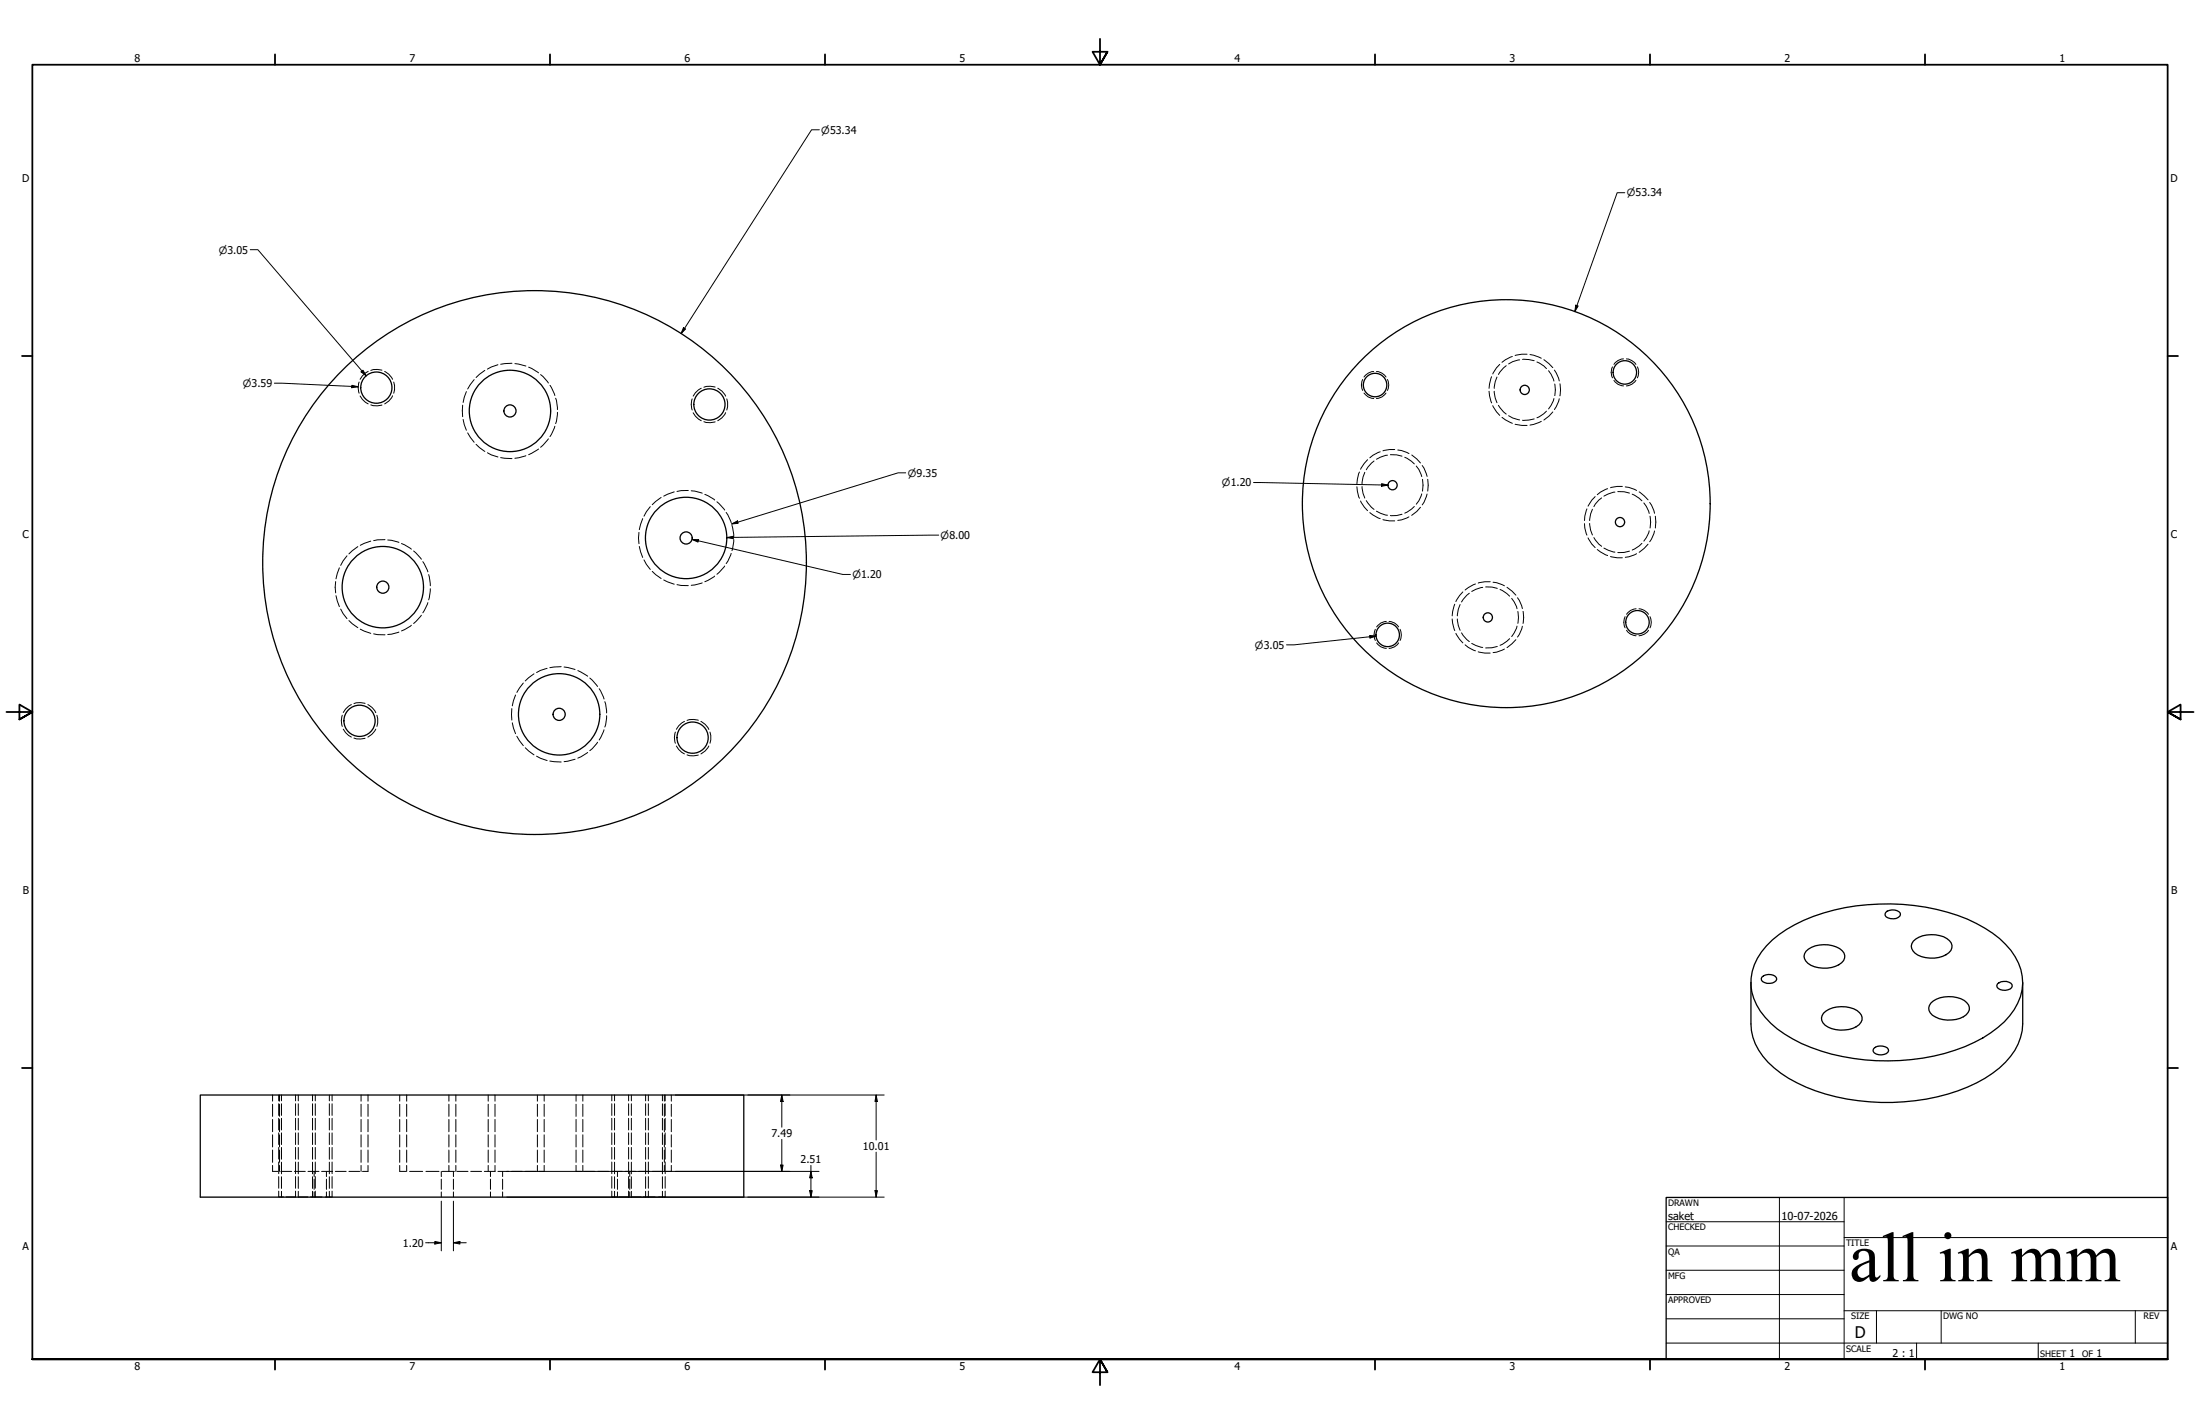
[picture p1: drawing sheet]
<svg xmlns="http://www.w3.org/2000/svg" width="864mm" height="559mm" viewBox="0 0 864 559" stroke-linecap="round" stroke-linejoin="round" font-family="sans-serif">
<!-- layer: Visible (ANSI) -->
<g fill="none" stroke="#000" stroke-width=".51">
<path d="M740.2 358.1a4.1 4.1 0 0 1 5.7 .2 2.62 2.62 0 0 1-3.7 2.2 1.77 1.77 0 0 1-2-2.4zM693.4 371.2a53.6 53.6 0 0 1 26.6-14.1 85.1 85.1 0 0 1 55.8 5.3 32 32 0 0 1 17.5 18.2 20.5 20.5 0 0 1-6.5 20.4 58.8 58.8 0 0 1-32 14.2 83.4 83.4 0 0 1-51-7.5 29.9 29.9 0 0 1-16.2-18.6 20.3 20.3 0 0 1 5.8-17.9zM709 373.3a11.5 11.5 0 0 1 14.1-.2 3.3 3.3 0 0 1-1.3 5.5 12.1 12.1 0 0 1-12.1-.6 3.2 3.2 0 0 1-.7-4.7zM751.1 369.3a11.5 11.5 0 0 1 14.1-.2 3.3 3.3 0 0 1-1.3 5.5 12.1 12.1 0 0 1-12.1-.5 3.2 3.2 0 0 1-.7-4.8zM687.3 385.5v16.3a24.6 24.6 0 0 0 11.8 19.4 72.6 72.6 0 0 0 39.3 11.4 78.1 78.1 0 0 0 40.7-9.4 28 28 0 0 0 14.7-18.8l.2-18.9M691.6 383.4a4.1 4.1 0 0 1 5.8 .3 1.73 1.73 0 0 1-1.7 2.1 3.9 3.9 0 0 1-4.2-1.2zM715.8 397.6a11.4 11.4 0 0 1 14.1-.2 3.3 3.3 0 0 1-1.2 5.5 12.3 12.3 0 0 1-12.2-.6 3.2 3.2 0 0 1-.7-4.7zM757.9 393.6a11.4 11.4 0 0 1 14.1-.2 3.3 3.3 0 0 1-1.2 5.6 11.6 11.6 0 0 1-13.1-1.5 2.94 2.94 0 0 1 .2-3.9zM784.1 386.1a4.2 4.2 0 0 1 5.7 .3 1.67 1.67 0 0 1-1.6 2 3.1 3.1 0 0 1-4.4-1.7zM735.5 411.5a4.1 4.1 0 0 1 5.7 .2 1.67 1.67 0 0 1-1.6 2.1 3.1 3.1 0 0 1-4.3-1.7zM78.6 429.7h213.4v40.1h-213.4z"/>
<circle cx="147.7" cy="152.1" r="6.1"/>
<circle cx="278.5" cy="158.7" r="6.1"/>
<circle cx="539.8" cy="151.1" r="4.6"/>
<circle cx="598.5" cy="153" r="1.81"/>
<circle cx="637.8" cy="146.1" r="4.6"/>
<circle cx="200.2" cy="161.3" r="16"/>
<circle cx="200.2" cy="161.3" r="2.38"/>
<circle cx="546.6" cy="190.4" r="1.81"/>
<circle cx="591.3" cy="197.6" r="80.1"/>
<circle cx="269.3" cy="211.1" r="16"/>
<circle cx="269.3" cy="211.1" r="2.38"/>
<circle cx="635.9" cy="204.9" r="1.81"/>
<circle cx="150.3" cy="230.4" r="16"/>
<circle cx="150.3" cy="230.4" r="2.38"/>
<circle cx="209.8" cy="220.8" r="106.7"/>
<circle cx="544.7" cy="249.1" r="4.6"/>
<circle cx="584" cy="242.3" r="1.81"/>
<circle cx="642.8" cy="244.2" r="4.6"/>
<circle cx="141.1" cy="282.9" r="6.1"/>
<circle cx="219.5" cy="280.3" r="16"/>
<circle cx="219.5" cy="280.3" r="2.38"/>
<circle cx="271.9" cy="289.5" r="6.1"/>
</g>
<!-- layer: Hidden (ANSI) -->
<g fill="none" stroke="#000" stroke-width=".39">
<path d="M586.5 153.5l.4 2.6 .7 2M587.6 148l-.7 1.8-.4 2.6M588.2 159.1l2 2.6 1 .8M591.2 143.5l-1 .8-2 2.6M596.5 141.2l-2.7 .7-1.6 .9M597.7 141l2.4 .1 2.1 .4M603.3 142l2.7 1.6 1.1 1.1M607.9 145.5l.9 1.3 1.2 2.7M610 156.4l-1.2 2.7-.9 1.4M610.3 150.7l.3 2.3-.3 2.3M544.6 178.6l-2.7 .8-1.6 .8M545.8 178.4l2.5 .1 2.1 .5"/>
<path d="M551.4 179.5l2.7 1.5 1.1 1.1M592.2 163.1l1.6 .9 2.7 .8M602.2 164.4l-2.1 .4-2.4 .1M607.1 161.4l-1.1 1-2.7 1.6M534.7 190.9l.4 2.7 .6 1.9M535.7 185.4l-.6 1.8-.4 2.6M536.3 196.5l2.1 2.6 1 .8M539.4 180.9l-1 .8-2.1 2.6M555.2 198.8l-1.1 1-2.7 1.6M555.9 182.9l1.1 1.3 1.1 2.8M558.1 193.8l-1.1 2.7-1.1 1.4M558.4 188.1v4.6"/>
<path d="M625.1 199.8l-.7 1.9-.4 2.6M628.7 195.4l-1.1 .8-1.9 2.6M633.9 193.1l-2.6 .8-1.7 .8M635.1 192.9l2.4 .1 2.1 .5M640.7 193.9l2.7 1.6 1.1 1M645.3 197.4l.9 1.3 1.2 2.8M540.3 200.6l1.6 .8 2.7 .8M550.4 201.8l-2.1 .5h-2.5M624 205.4l.4 2.7 .7 1.8M625.7 210.9l1.9 2.7 1.1 .8M629.6 215.1l1.7 .8 2.6 .8M639.6 216.3l-2.1 .5h-2.4"/>
<path d="M644.5 213.2l-1.1 1-2.7 1.6M647.4 208.3l-1.2 2.7-.9 1.3M647.7 202.6l.3 2.3-.3 2.3M573.2 237.2l-.7 1.9-.4 2.6M576.8 232.8l-1 .8-2.1 2.6M582 230.5l-2.7 .8-1.6 .8M583.2 230.3l2.5 .1 2.1 .5M588.8 231.3l2.7 1.6 1.1 1M593.4 234.8l1 1.4 1.1 2.7M595.8 240l.3 2.3-.3 2.3M572.1 242.9l.4 2.6 .7 1.8M573.7 248.3l2.1 2.7 1 .8"/>
<path d="M577.7 252.5l1.6 .8 2.7 .8M587.8 253.7l-2.1 .5-2.5 .1M592.6 250.6l-1.1 1.1-2.7 1.5M595.5 245.7l-1.1 2.7-1 1.4M109.7 429.7v2.4M109.7 433.3v4.8M109.7 439.3v4.8M110.5 429.7v2.3M110.5 433.1v4.6M110.5 438.8v4.6M117.1 429.7v2.3M117.1 433.1v4.6"/>
<path d="M117.1 438.8v4.6M122.7 429.7v2.3M122.7 433.1v4.6M122.7 438.8v4.6M129.3 429.7v2.3M129.3 433.1v4.6M129.3 438.8v4.6M141.7 429.7v2.4M141.7 433.3v4.8M141.7 439.3v4.8M159.6 429.7v2.4M159.6 433.3v4.8"/>
<path d="M159.6 439.3v4.8M178.9 429.7v2.4M178.9 433.3v4.8M178.9 439.3v4.8M191.6 429.7v2.4M191.6 433.3v4.8M191.6 439.3v4.8M210.9 429.7v2.4M210.9 433.3v4.8M210.9 439.3v4.8M228.8 429.7v2.4M228.8 433.3v4.8"/>
<path d="M228.8 439.3v4.8M241.2 429.7v2.3M241.2 433.1v4.6M241.2 438.8v4.6M247.8 429.7v2.3M247.8 433.1v4.6M247.8 438.8v4.6M253.4 429.7v2.3M253.4 433.1v4.6M253.4 438.8v4.6M260 429.7v2.3M260 433.1v4.6"/>
<path d="M260 438.8v4.6M260.8 429.7v2.4M260.8 433.3v4.8M260.8 439.3v4.8M107 459.7h2.2M109.7 445.3v4.8M109.7 451.3v4.8M109.7 457.3v2.4M110.2 459.7h4.3M110.5 444.6v4.5M110.5 450.3v4.6M110.5 456.1v4.5"/>
<path d="M115.6 459.7h4.2M117.1 444.6v4.5M117.1 450.3v4.6M117.1 456.1v4.5M120.9 459.7h4.3M122.7 444.6v4.5M122.7 450.3v4.6M122.7 456.1v4.5M123.3 459.7v2M126.2 459.7h4.4M128.1 459.7v2M129.3 444.6v4.5"/>
<path d="M129.3 450.3v4.6M129.3 456.1v4.5M131.6 459.7h4.3M137 459.7h4.2M141.7 445.3v4.8M141.7 451.3v4.8M141.7 457.3v2.4M142.3 459.7h2.2M156.9 459.7h2.5M159.6 445.3v4.8M159.6 451.3v4.8M159.6 457.3v2.4"/>
<path d="M160.8 459.7h5.1M167.2 459.7h5.1M173.2 459.7v2M173.6 459.7h4.8M178 459.7v2M178.9 445.3v4.8M178.9 451.3v4.8M178.9 457.3v2.4M179.4 459.7h4.3M184.8 459.7h4.2M190.1 459.7h4.3M191.6 445.3v4.8"/>
<path d="M191.6 451.3v4.8M191.6 457.3v2.4M192.5 459.7v2M195.5 459.7h4.2M197.3 459.7v2M200.8 459.7h4.2M206.1 459.7h4.3M210.9 445.3v4.8M210.9 451.3v4.8M210.9 457.3v2.4M211.5 459.7h2.1M226.1 459.7h2.1"/>
<path d="M228.8 445.3v4.8M228.8 451.3v4.8M228.8 457.3v2.4M229.3 459.7h4.3M234.6 459.7h4.4M240 459.7h4.3M241.2 444.6v4.5M241.2 450.3v4.6M241.2 456.1v4.5M242.4 459.7v2M245.4 459.7h4.2M247.2 459.7v2"/>
<path d="M247.8 444.6v4.5M247.8 450.3v4.6M247.8 456.1v4.5M250.7 459.7h4.3M253.4 444.6v4.5M253.4 450.3v4.6M253.4 456.1v4.5M256 459.7h4.3M260 444.6v4.5M260 450.3v4.6M260 456.1v4.5M260.8 445.3v4.8"/>
<path d="M260.8 451.3v4.8M260.8 457.3v2.4M261.4 459.7h2.1M109.4 469.7h1.9M110.5 461.8v4.5M110.5 467.5v2.3M112.3 469.7h3.8M117 469.7h3.9M117.1 461.8v4.5M117.1 467.5v2.3M121.9 469.7h4.5M122.7 461.8v4.5"/>
<path d="M122.7 467.5v2.3M123.3 462.7v4M123.3 467.7v2.1M127.7 469.7h2.7M128.1 462.7v4M128.1 467.7v2.1M129.3 461.8v4.5M129.3 467.5v2.3M173.2 462.7v4M173.2 467.7v2.1M178 462.7v4M178 467.7v2.1"/>
<path d="M192.5 462.7v4M192.5 467.7v2.1M197.3 462.7v4M197.3 467.7v2.1M240.2 469.7h1.9M241.2 461.8v4.5M241.2 467.5v2.3M242.4 462.7v4M242.4 467.7v2.1M243 469.7h3.9M247.2 462.7v4M247.2 467.7v2.1"/>
<path d="M247.8 461.8v4.5M247.8 467.5v2.3M247.8 469.7h3.9M252.6 469.7h4.6M253.4 461.8v4.5M253.4 467.5v2.3M258.5 469.7h2.6M260 461.8v4.5M260 467.5v2.3"/>
</g>
<!-- layer: Hidden Narrow (ANSI) -->
<g fill="none" stroke="#000" stroke-width=".39">
<path d="M593.7 139.9l-2.8 1.3-1.3 1M599.4 139h-2.1l-2.6 .5M600.6 139.1l4.4 1.5M141 149.9a6.5 6.5 0 0 0 0 4.4M141.4 155.4l.8 1.3 2.3 1.8M144.5 145.7l-2.3 1.8-.8 1.3M145.5 158.9a6.9 6.9 0 0 0 4.4 0M149.9 145.3a6.9 6.9 0 0 0-4.4 .1M151 145.7a6.9 6.9 0 0 1 3.1 3.1M154.1 155.3a6.6 6.6 0 0 1-3.1 3.2M154.6 149.9l.3 1.4-.3 3M181.6 159v4.5"/>
<path d="M183.1 153.7l-1.3 4.2M186.1 149l-2.5 3.7M190.3 145.4l-3.4 2.7M195.5 143.1l-4.2 1.7M201 142.6l-4.5 .3M202.1 142.7l4.3 .9M207.5 144.1l3.9 2.2M212.2 147l3.1 3.3M215.9 151.2l1.9 4M218.1 156.3l.7 4.4M271.7 156.5a6.5 6.5 0 0 0 0 4.4M275.3 152.3l-2.3 1.8-.9 1.3"/>
<path d="M280.7 151.9a7.2 7.2 0 0 0-4.4 .1M281.7 152.3a6.9 6.9 0 0 1 3.2 3.1M285.3 156.5l.3 1.4-.3 3M534.9 148.9a4.8 4.8 0 0 0 0 4.3M535.4 154.2a4.9 4.9 0 0 0 3.8 2.2M539.2 145.8a4.9 4.9 0 0 0-3.8 2.2M540.3 145.8a4.7 4.7 0 0 1 3.8 2.2M544.1 154.2a4.7 4.7 0 0 1-3.8 2.2M544.6 148.9a4.8 4.8 0 0 1 0 4.3M584.5 153.5l.2 1.8 .8 2.8M585.5 147.8l-1 4.6M586 159.2l1.4 2.4 1.3 1.4"/>
<path d="M588.7 143l-1.3 1.3-1.4 2.4M606 141.2l3.5 3.1M610.2 145.2l1.6 3.2 .3 1.1M612.1 156.5l-.3 1-1.6 3.2M612.3 150.6l.3 2.4-.3 2.3M633 144a4.8 4.8 0 0 0 0 4.3M633.5 149.3a4.7 4.7 0 0 0 3.8 2.1M637.3 140.8a4.7 4.7 0 0 0-3.8 2.2M638.4 140.8a5 5 0 0 1 3.8 2.2M642.2 149.3a5 5 0 0 1-3.8 2.1M642.7 144a4.8 4.8 0 0 1 0 4.3M181.8 164.6l1.3 4.2"/>
<path d="M183.6 169.9l2.5 3.6M186.9 174.4l3.4 2.8M191.3 177.7l1.5 .8 2.7 .8M196.5 179.6l4.5 .4M206.4 178.8l-4.3 1M211.4 176.2l-3.9 2.2M215.3 172.2l-3.1 3.3M217.8 167.3l-1.9 4M218.8 161.8l-.7 4.4M272.1 162l.9 1.3 2.3 1.8M276.3 165.5a7.2 7.2 0 0 0 4.4 0M284.9 161.9a6.6 6.6 0 0 1-3.2 3.2"/>
<path d="M541.8 177.3l-2.8 1.3-1.3 1M547.5 176.4h-2l-2.6 .5M548.7 176.6l1.4 .2 3 1.2M554.2 178.6l3.4 3.1M589.6 163.8l4.1 2.3M594.7 166.5l2.6 .4h2.1M605 165.4l-4.4 1.4M609.5 161.7l-1.5 1.6-2 1.5M255.3 198.8l-2.5 3.8M259.5 195.2l-3.5 2.9M264.7 193l-4.2 1.7M270.2 192.5l-4.5 .3"/>
<path d="M271.3 192.6l4.4 .9M276.7 194l3.8 2.2M281.4 196.9l3.1 3.3M532.6 191l1.1 4.5M533.7 185.2l-1.1 4.6M534.1 196.6l1.5 2.4 1.2 1.4M536.8 180.4l-1.2 1.4-1.5 2.3M557.6 199.1l-1.5 1.6-1.9 1.5M558.3 182.7l.7 1 1.2 3.2M560.2 193.9l-1.2 3.2-.7 1M560.5 188.1v4.6M622.9 199.7l-.8 2.9-.1 1.7"/>
<path d="M626.2 194.9l-1.4 1.4-1.4 2.3M631.1 191.8l-2.8 1.3-1.3 1M636.8 190.9h-2l-2.6 .5M638 191.1l1.4 .2 3 1.2M643.4 193l3.5 3.2M647.6 197.2l.7 1 1.2 3.2M136.2 218.1l-2.5 3.8M140.5 214.5l-3.5 2.9M145.5 212.3l-4.1 1.7M151.1 211.8l-4.4 .4M152.2 211.9l4.4 1M157.6 213.3l3.9 2.2"/>
<path d="M162.4 216.2l3 3.3M250.8 208.9v4.5M251 214.4l1.3 4.4M252.3 203.5l-1.3 4.3M252.8 219.7l2.5 3.8M285.1 201.1l1.9 4M287 217.2l-1.9 4M287.3 206.2l.7 4.4M288 211.7l-.7 4.4M537.7 201.2l4.1 2.3M542.9 203.9l2.6 .5h2M553.1 202.8l-3 1.2-1.4 .2"/>
<path d="M622 205.5l.1 1.7 .8 2.8M623.4 211.1l1.4 2.4 1.4 1.4M627 215.6l4.1 2.4M632.2 218.4l2.6 .5h2M642.4 217.3l-3 1.2-1.4 .2M646.9 213.6l-1.5 1.6-2 1.5M649.5 208.3l-1.2 3.3-.7 1M649.8 202.6v4.6M131.8 228.2v4.5M131.9 233.7l1.3 4.4M133.2 222.8l-1.3 4.3M133.7 239l2.5 3.8"/>
<path d="M166 220.4l2 4M168 236.5l-2 4M168.3 225.5l.6 4.4M168.9 231l-.6 4.4M256 224.2l3.5 2.8M260.5 227.6l4.2 1.6M265.7 229.4l4.5 .4M275.7 228.7l-4.4 1M280.5 226.1l-3.8 2.2M284.5 222.1l-3.1 3.3M571.1 237.1l-1.1 4.6M574.2 232.3l-1.2 1.4-1.5 2.4"/>
<path d="M579.2 229.2l-4.1 2.3M585 228.3h-2.1l-2.6 .5M586.1 228.5l1.4 .2 3 1.2M591.6 230.4l3.5 3.2M595.7 234.6l.7 1 1.2 3.2M597.9 240l.2 2.3-.2 2.3M642.2 238.9a4.7 4.7 0 0 0-3.7 2.1M643.4 238.9a5 5 0 0 1 3.7 2.1M137 243.5l3.5 2.8M141.4 246.9l4.1 1.6M146.7 248.7l4.4 .4M156.6 248l-4.4 1"/>
<path d="M161.5 245.4l-3.9 2.2M165.4 241.4l-3 3.3M539.9 247a5 5 0 0 0 0 4.3M540.4 252.3a4.9 4.9 0 0 0 3.8 2.1M544.2 243.8a4.9 4.9 0 0 0-3.8 2.2M545.3 243.8a4.7 4.7 0 0 1 3.7 2.2M549 252.3a4.7 4.7 0 0 1-3.7 2.1M549.6 247a5 5 0 0 1 0 4.3M570 242.9l1.1 4.6M571.5 248.5l1.5 2.4 1.2 1.4M575.1 253l1.3 1.1 2.8 1.3M580.3 255.8l2.6 .5h2.1"/>
<path d="M590.5 254.7l-3 1.2-1.4 .2M595.1 251l-3.5 3.1M597.6 245.7l-1.2 3.3-.7 1M637.9 242a5 5 0 0 0 0 4.4M638.5 247.3a4.7 4.7 0 0 0 3.7 2.2M647.1 247.3a5 5 0 0 1-3.7 2.2M647.7 242a5 5 0 0 1 0 4.4M137.9 276.5l-2.3 1.8-.9 1.3M143.3 276a6.9 6.9 0 0 0-4.4 .1M144.4 276.5a6.6 6.6 0 0 1 3.1 3.2M200.9 278.1v4.5M202.4 272.7l-1.3 4.3"/>
<path d="M205.4 268l-2.5 3.7M209.6 264.4l-3.4 2.8M214.8 262.3l-2.6 .8-1.6 .8M220.3 261.6l-4.5 .4M221.4 261.7l4.3 1.1M226.8 263.1l3.9 2.3M231.5 266.1l3.1 3.3M235.2 270.3l1.9 4M237.4 275.3l.7 4.5M134.4 280.7a6.5 6.5 0 0 0 0 4.4M134.7 286.1l.9 1.4 2.3 1.7M138.9 289.6a6.9 6.9 0 0 0 4.4 .1"/>
<path d="M147.5 286.1a6.9 6.9 0 0 1-3.1 3.1M148 280.7l.3 1.3-.3 3.1M201.1 283.7l1.3 4.2M202.9 288.9l2.5 3.7M206.2 293.4l3.4 2.8M210.6 296.7l4.2 1.7M215.8 298.6l4.5 .4M225.7 297.9l-4.3 1M230.7 295.3l-3.9 2.2M234.6 291.3l-3.1 3.3M237.1 286.4l-1.9 4M238.1 280.9l-.7 4.4"/>
<path d="M265.1 287.3a6.5 6.5 0 0 0 0 4.4M265.5 292.7l.9 1.4 2.3 1.7M268.7 283.1l-2.3 1.8-.9 1.3M269.7 296.2a7.2 7.2 0 0 0 4.4 .1M274.1 282.6a7.2 7.2 0 0 0-4.4 .1M275.1 283.1a6.6 6.6 0 0 1 3.2 3.2M278.3 292.7a6.9 6.9 0 0 1-3.2 3.1M278.7 287.3l.3 1.3-.3 3.1M107 429.7v2.4M107 433.3v4.8M107 439.3v4.8M109.4 429.7v2.3"/>
<path d="M109.4 433.1v4.6M109.4 438.8v4.6M116 429.7v2.3M116 433.1v4.6M116 438.8v4.6M123.8 429.7v2.3M123.8 433.1v4.6M123.8 438.8v4.6M130.4 429.7v2.3M130.4 433.1v4.6M130.4 438.8v4.6M144.5 429.7v2.4"/>
<path d="M144.5 433.3v4.8M144.5 439.3v4.8M156.9 429.7v2.4M156.9 433.3v4.8M156.9 439.3v4.8M176.2 429.7v2.4M176.2 433.3v4.8M176.2 439.3v4.8M194.3 429.7v2.4M194.3 433.3v4.8M194.3 439.3v4.8M213.6 429.7v2.4"/>
<path d="M213.6 433.3v4.8M213.6 439.3v4.8M226.1 429.7v2.4M226.1 433.3v4.8M226.1 439.3v4.8M240.2 429.7v2.3M240.2 433.1v4.6M240.2 438.8v4.6M246.8 429.7v2.3M246.8 433.1v4.6M246.8 438.8v4.6M254.5 429.7v2.3"/>
<path d="M254.5 433.1v4.6M254.5 438.8v4.6M261.1 429.7v2.3M261.1 433.1v4.6M261.1 438.8v4.6M263.5 429.7v2.4M263.5 433.3v4.8M263.5 439.3v4.8M107 445.3v4.8M107 451.3v4.8M107 457.3v2.4M109.4 444.6v4.5"/>
<path d="M109.4 450.3v4.6M109.4 456v4.6M116 444.6v4.5M116 450.3v4.6M116 456v4.6M123.8 444.6v4.5M123.8 450.3v4.6M123.8 456v4.6M130.4 444.6v4.5M130.4 450.3v4.6M130.4 456v4.6M144.5 445.3v4.8"/>
<path d="M144.5 451.3v4.8M144.5 457.3v2.4M156.9 445.3v4.8M156.9 451.3v4.8M156.9 457.3v2.4M176.2 445.3v4.8M176.2 451.3v4.8M176.2 457.3v2.4M194.3 445.3v4.8M194.3 451.3v4.8M194.3 457.3v2.4M213.6 445.3v4.8"/>
<path d="M213.6 451.3v4.8M213.6 457.3v2.4M226.1 445.3v4.8M226.1 451.3v4.8M226.1 457.3v2.4M240.2 444.6v4.5M240.2 450.3v4.6M240.2 456v4.6M246.8 444.6v4.5M246.8 450.3v4.6M246.8 456v4.6M254.5 444.6v4.5"/>
<path d="M254.5 450.3v4.6M254.5 456v4.6M261.1 444.6v4.5M261.1 450.3v4.6M261.1 456v4.6M263.5 445.3v4.8M263.5 451.3v4.8M263.5 457.3v2.4M109.4 461.7v4.6M109.4 467.4v2.3M116 461.7v4.6M116 467.4v2.3"/>
<path d="M123.8 461.7v4.6M123.8 467.4v2.3M130.4 461.7v4.6M130.4 467.4v2.3M240.2 461.7v4.6M240.2 467.4v2.3M246.8 461.7v4.6M246.8 467.4v2.3M254.5 461.7v4.6M254.5 467.4v2.3M261.1 461.7v4.6M261.1 467.4v2.3"/>
</g>
<!-- layer: Border (ANSI) -->
<g fill="none" stroke="#000" stroke-width=".7">
<path d="M431.8 15.2v10.2l-2.9-5.1h5.8l-2.9 5.1 2.9-5.1M107.9 21.3v4.1M215.9 21.3v4.1M323.8 21.3v4.1M539.8 21.3v4.1M647.7 21.3v4.1M755.6 21.3v4.1M8.6 139.7h4.1M850.9 139.7h4.1M2.5 279.4h10.2l-5.1-2.9v5.8l5.1-2.9-5.1 2.9M861.1 279.4h-10.2l5.1-2.9v5.8l-5.1-2.9 5.1 2.9M8.6 419.1h4.1"/>
<path d="M850.9 419.1h4.1M12.7 533.4v-508h838.2v508h-838.2h838.2M107.9 533.4v4.1M215.9 533.4v4.1M323.8 533.4v4.1M434.7 538.5l-2.9-5.1 2.9 5.1h-5.8l2.9-5.1v10.2M539.8 533.4v4.1M647.7 533.4v4.1M755.6 533.4v4.1"/>
</g>
<!-- layer: Title (ANSI) -->
<g fill="none" stroke="#000" stroke-width=".39">
<path d="M654 479.4h69.9M698.5 469.9v63.5M723.9 469.9v63.5M654 488.9h69.9M654 498.5h69.9M723.9 485.6h127M654 508h69.9M654 517.5h69.9M723.9 514.3h127M736.6 514.3v12.7M762 514.3v12.7M838.2 514.3v12.7"/>
<path d="M654 527h196.9M752.3 527v6.4M800.1 527v6.4"/>
</g>
<path d="M654 469.9h196.9v63.5h-196.9z" fill="none" stroke="#000" stroke-width=".51"/>
<!-- layer: Dimension (ANSI) -->
<g fill="none" stroke="#000" stroke-width=".39">
<path d="M321.6 50.9h-3l-51.3 80M637.8 75.6h-3l-16.6 46.7M98.2 98h3l42.6 49.5M618.6 119.8l.9 .3-1.3 2.2zM268.3 128.6l.8 .5-1.8 1.8zM107.7 150.4l32.9 1.4M138.1 151.2l2.5 .6-2.6 .3zM141.7 145.9l.8-.6 1.3 2.2zM355.5 185.5h-2.9l-65.4 20.1M492.1 189.4l52.7 1M542.4 189.8l2.4 .6-2.4 .4zM271.7 211.7l2.6 .1-.3 .9z"/>
<path d="M271.7 211.7l59.1 13.7h3M285.4 210.9l2.4-.5v1zM287.2 205.6l2.3-1.2 .3 1zM368.5 210l-83.1 .9M537.7 249.4l2.5 .2-2.4 .8zM540.2 249.6l-32.2 3.4h-3M265.1 429.7h82M306.9 429.7l.5 2.5h-1zM306.9 429.7v12.6M343.9 429.7l.5 2.5h-.9zM343.9 429.7v17.7M198.9 459.7h122.6"/>
<path d="M306.4 457.2h1l-.5 2.5zM306.9 447.1v12.6M318.3 459.7l.5 2.5h-1zM318.3 457.3v12.5M343.9 452.1v17.7M173.2 471.4v19.5M178 471.4v19.5M198.9 469.8h148.2M317.8 467.2h1l-.5 2.6zM343.5 467.2h.9l-.5 2.6zM167.1 487.7h6.1M170.7 487.2l2.5 .5-2.5 .5z"/>
<path d="M178 487.7l2.5-.5v1zM178 487.7h5"/>
</g>
<g fill="#000">
<path d="M618.6 119.8l.9 .3-1.3 2.2zM268.3 128.6l.8 .5-1.8 1.8zM138.1 151.2l2.5 .6-2.6 .3zM141.7 145.9l.8-.6 1.3 2.2zM542.4 189.8l2.4 .6-2.4 .4zM271.7 211.7l2.6 .1-.3 .9zM285.4 210.9l2.4-.5v1zM287.2 205.6l2.3-1.2 .3 1zM537.7 249.4l2.5 .2-2.4 .8zM306.9 429.7l.5 2.5h-1zM343.9 429.7l.5 2.5h-.9zM306.4 457.2h1l-.5 2.5z"/>
<path d="M317.8 467.2h1l-.5 2.6zM318.3 459.7l.5 2.5h-1zM343.5 467.2h.9l-.5 2.6zM170.7 487.2l2.5 .5-2.5 .5zM178 487.7l2.5-.5v1z"/>
</g>
<text font-size="27.7" x="725.9" y="502.8">all in mm</text>
<text font-size="6.3" x="728.1" y="524.9">D</text>
<g font-size="4.3">
<text x="654.8" y="478.6">saket</text>
<text x="699.3" y="478.6">10-07-2026</text>
</g>
<g font-size="4.2">
<text x="52.8" y="24.4">8</text>
<text x="160.8" y="24.4">7</text>
<text x="268.7" y="24.4">6</text>
<text x="376.7" y="24.4">5</text>
<text x="484.6" y="24.4">4</text>
<text x="592.6" y="24.4">3</text>
<text x="700.5" y="24.4">2</text>
<text x="808.5" y="24.4">1</text>
<text x="8.8" y="71.4">D</text>
<text x="852" y="71.4">D</text>
<text x="8.9" y="211.1">C</text>
<text x="852.2" y="211.1">C</text>
<text x="9" y="350.8">B</text>
<text x="852.2" y="350.8">B</text>
<text x="302.8" y="446.2">7.49</text>
<text x="338.7" y="451.2">10.01</text>
<text x="314.3" y="456.4">2.51</text>
<text x="8.9" y="490.5">A</text>
<text x="158.2" y="489.2">1.20</text>
<text x="852.2" y="490.5">A</text>
<text x="742.9" y="532.6">2 : 1</text>
<text x="812.4" y="532.6">1</text>
<text x="823" y="532.6">1</text>
<text x="52.8" y="537.5">8</text>
<text x="160.8" y="537.5">7</text>
<text x="268.7" y="537.5">6</text>
<text x="376.7" y="537.5">5</text>
<text x="484.6" y="537.5">4</text>
<text x="592.6" y="537.5">3</text>
<text x="700.5" y="537.5">2</text>
<text x="808.5" y="537.5">1</text>
</g>
<g font-size="3.9">
<text x="322.4" y="52.4">⌀53.34</text>
<text x="638.6" y="77.1">⌀53.34</text>
<text x="85.9" y="99.5">⌀3.05</text>
<text x="95.3" y="151.9">⌀3.59</text>
<text x="356.4" y="187">⌀9.35</text>
<text x="479.7" y="190.8">⌀1.20</text>
<text x="369.3" y="211.5">⌀8.00</text>
<text x="334.6" y="226.9">⌀1.20</text>
<text x="492.6" y="254.5">⌀3.05</text>
</g>
<g font-size="3.5">
<text x="654.8" y="473.2">DRAWN</text>
<text x="654.8" y="482.8">CHECKED</text>
<text x="724.7" y="488.9">TITLE</text>
<text x="654.8" y="492.3">QA</text>
<text x="654.8" y="501.8">MFG</text>
<text x="654.8" y="511.4">APPROVED</text>
<text x="726.7" y="517.7">SIZE</text>
<text x="762.8" y="517.7">DWG NO</text>
<text x="841.4" y="517.7">REV</text>
<text x="724.7" y="530.4">SCALE</text>
<text x="800.9" y="532.6">SHEET</text>
<text x="817.4" y="532.6">OF</text>
</g>
</svg>
